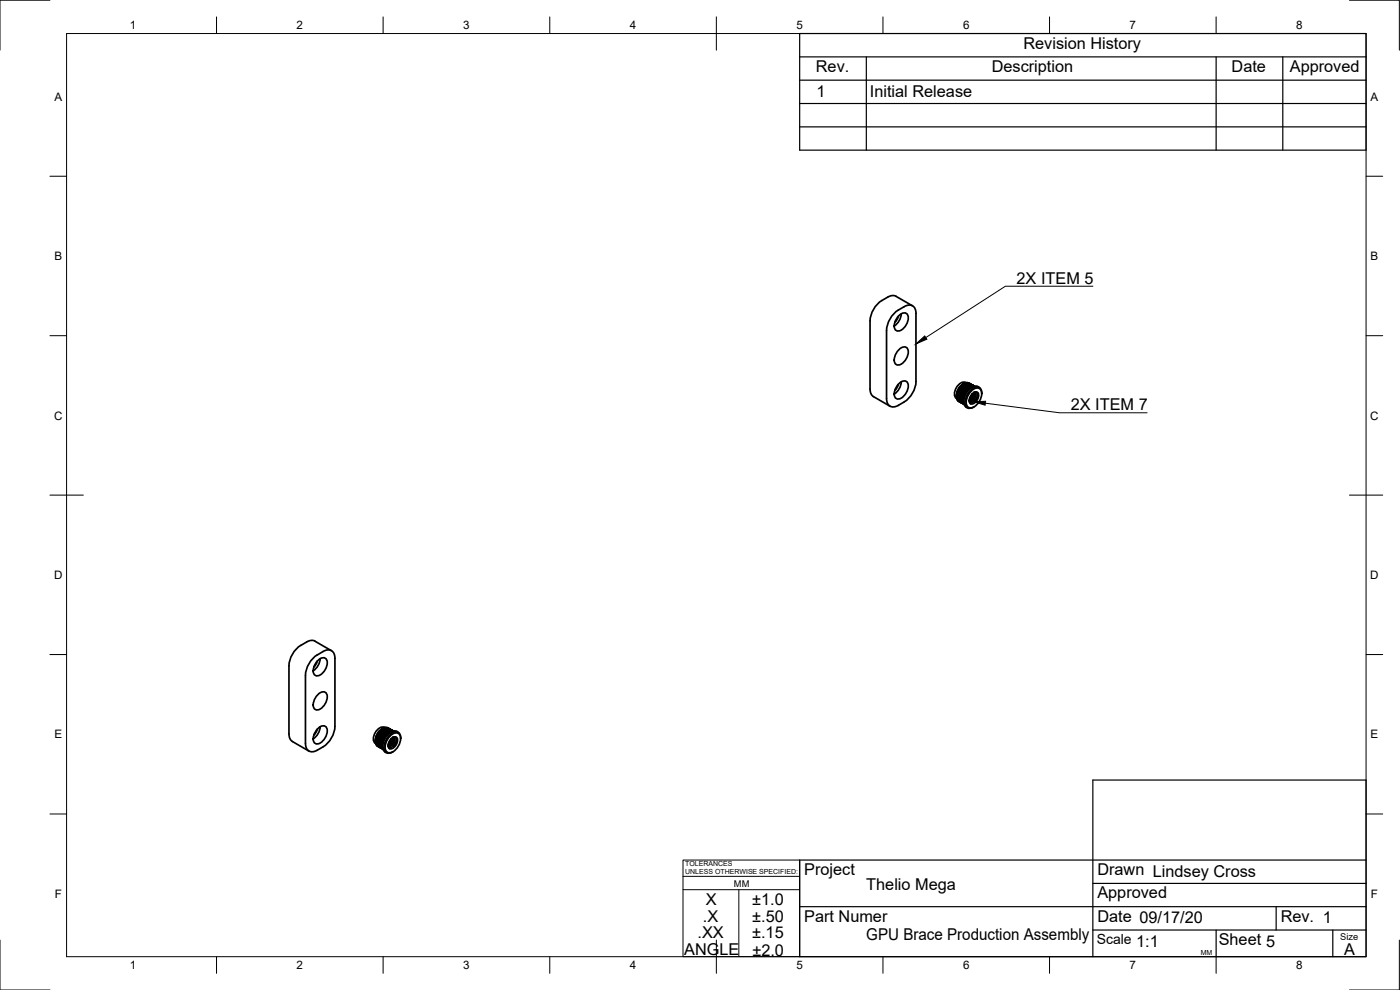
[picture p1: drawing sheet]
<svg xmlns="http://www.w3.org/2000/svg" width="420mm" height="297mm" viewBox="0 0 420 297" stroke-linecap="round" stroke-linejoin="round" font-family="sans-serif">
<!-- layer: Visible -->
<g fill="none" stroke="#000" stroke-width=".51">
<path d="M269.6 94.9a1.8 1.8 0 0 1 2.7-.6 3.9 3.9 0 0 1-2.9 5 1.8 1.8 0 0 1-.8-2.7zM269.6 94.9l-.5 1.2-.5 .6M270.5 94.1l-.5 1.8-.7 1.1-.9 .8M273.9 91.8l-5.4-3.1a7.8 7.8 0 0 0-6.1 3.7l-1.1 2.3-.2 1.6 .1 21 .3 1.1 .7 .6 4.9 2.9M269.6 105.1a1.8 1.8 0 0 1 2.7-.6 3.9 3.9 0 0 1-2.9 5 1.8 1.8 0 0 1-.8-2.7zM269.6 115.3a1.8 1.8 0 0 1 2.7-.6 3.9 3.9 0 0 1-2.9 5 1.8 1.8 0 0 1-.8-2.7zM269.6 115.3l-.3 .8-.7 1M270.5 114.6l-.5 1.8-.7 1.1-.9 .7M274.9 114.5a8.2 8.2 0 0 1-7.3 7.6 2.18 2.18 0 0 1-1.5-2.5v-20.4a8.2 8.2 0 0 1 7.2-7.6 2.17 2.17 0 0 1 1.6 2.4v20.5M287.1 119.2l1.2 1.2M287.1 119v.5M287.1 119.5l1.3 1.1"/>
<path d="M287.1 118.5l.9 1.2M287.1 118.4v.3M287.2 119.5l1.2 1.2M287.2 118.1l-.1 .4M287.2 118.1l.8 1.3M287.3 119.8l1.3 1.1M287.3 117.9l.1-.5 .7 1.5M287.3 117.9l.7 1.3M287.3 117.8l-.1 .3M287.3 119.9l.1 .2M287.5 117.2l.7 1.5M287.5 117.2l-.1 .3"/>
<path d="M287.7 116.9l-.2 .3M287.7 116.9l.5 1.4M287.8 116.7l.5 1.3M287.8 116.7l-.1 .2M288 116.4l-.2 .3M288 119.7l.1 .1M288 119.4l.1 .1M288 119.2h.1M288 116.4l.5 1.3M288 120l-.9-1.4a1.28 1.28 0 0 0 .7 1.3l.3 .3M288 120h.1M288 119.7l.1 .2"/>
<path d="M288 119.2v.2M288.1 118.9h.1M288.1 119.2v.6M288.1 119.8l.2 .2M288.1 118.6v.3M288.2 118.9l-.1 .3M288.2 116.1l.4 1.3M288.2 116.1l-.2 .2M288.2 118.7v.2M288.2 118.3h.1M288.3 119.9v.2l.9-.2M288.3 118l.1 .1"/>
<path d="M288.3 119.6l-.1 .3M288.3 118l-.1 .3M288.3 118.8l-.1 .6M288.4 118.1l-.2 .6M288.4 115.9l-.2 .2M288.4 115.9l.4 1.2M288.4 118.4v.4M288.5 117.7v.1M288.5 118.2l-.1 .2M288.6 117.4l.1 .1M288.6 115.7l-.2 .1M288.6 117.4l-.1 .3"/>
<path d="M288.7 117.5l-.3 .6M288.8 117.1v.1M288.9 117.2l-.2 .3M288.9 115.4l-.3 .3 .3 1.2M288.9 115.4l.3 1.3M288.9 116.9l.1 .1M289 116.9l-.2 .2M289 117.2l-.1 .4M289 117l-.2 .2M289.1 115.3l-.2 .1M289.1 115.2a4.5 4.5 0 0 0-2 3.7M289.2 116.7l-.2 .3"/>
<path d="M289.3 119.7l-1.1 .2M289.3 115.1l.3 1M289.3 115.1l-.2 .2 .2 1.1M289.3 116.4l.1 .1M289.4 119.3l-1.2 .3 .1-.2M289.4 116.4l-.2 .2M289.4 116.7l-.1 .3M289.4 116.5l-.2 .2M289.5 119.1l-1.3 .3M289.5 115a3.9 3.9 0 0 0-2.4 4.1M289.5 115l.3 1M289.5 115l-.2 .1"/>
<path d="M289.6 118.7l-1.3 .3M289.6 115h-.1M289.6 116.2l-.2 .3M289.7 118.5l-1.4 .3M289.8 114.9l.3 .9M289.8 114.9l-.3 .1M289.8 116.3h1.6M289.8 114.9h.2l.3 .7M289.8 115.9l-.2 .2M289.8 116l-.2 .1M289.9 118.1l-1.5 .3M289.9 114.9a1.86 1.86 0 0 0-2.5 .8l-.4 .6a2.35 2.35 0 0 0 .2 3.3"/>
<path d="M290 117.9l-1.5 .3M290.1 115.8v.1M290.1 115.8l-.3 .2M290.2 114.8l-.2 .1M290.2 114.8l.3 .8 .2-.1M290.2 117.6l-1.5 .2M290.2 114.8l.5 .6M290.3 115.9l1.5 .2M290.3 115.6v.1M290.3 115.9l-.1 .2M290.3 115.9l1.6 .1M290.3 115.6l-.2 .2"/>
<path d="M290.4 117.4l-1 .1a.66 .66 0 0 0-.8 .7M290.5 114.9h.2l.3 .6 .2-.1M290.5 115.6l-.4 .3M290.6 117.1l-1.6 .2M290.6 114.9h.2M290.7 115.4v.1M290.7 115.6l1.4 .4M290.7 115.6v.2M290.7 115.4l-.2 .1M290.7 115.5l.1 .1M290.8 114.9l.4 .6M290.8 116.9l-1.6 .1-.2 .3"/>
<path d="M290.9 115.6l1.3 .3M290.9 115.6h-.2M291 115h-.1M291 115l.4 .5M291 115.4l-.1 .2M291 116.7h-1.6M291.1 119.4l.7-1.2-.8 1.2M291.1 115.1l.5 .3M291.2 115.5l1.1 .4M291.2 115.3l-.2 .1M291.2 115.5l1.2 .4M291.2 115.4v.1"/>
<path d="M291.2 115.5l-.1 .1M291.2 116.5h-1.6l-.2 .2M291.3 117.6a1.96 1.96 0 0 1 3.1-.6 4.4 4.4 0 0 1-3.1 5.4 1.63 1.63 0 0 1-1.3-2.3l.5-1.3zM291.4 115.4l.2 .1M291.4 115.4h.2M291.4 115.4v.1M291.5 115.4l.3 .1M291.6 115.4v.1M291.6 115.5h.2M291.6 116.2l-.8-.1a.64 .64 0 0 0-1.1 .4M291.6 115.5l.8 .4-.6-.4M291.7 118.3l.3-.3a.95 .95 0 0 1 1.3-.3 .95 .95 0 0 1 .4 1.2 2.29 2.29 0 0 1-2.4 2.2 1.97 1.97 0 0 1 .4-2.8z"/>
<path d="M291.7 115.5h.1M291.8 115.5h.1M291.8 115.5l.1 .1M291.9 118.1l-.4 .8-.5 .7M291.9 115.6h.1M292 115.6l.3 .2M292 115.6h.1M292 115.6l.1 .1M292.2 117.8l.6-.1 .5 .2 .1 .7-.3 1-.7 .8-.6 .3-.6-.1-.3-.6M292.3 118.4l-.7 1.3M292.3 117.8l-.3 1.4-1.1 .9M292.3 117.8l.5 .2-.1 1.2-.8 1-.9 .2"/>
<path d="M292.3 117.8l.1 .6-.3 .8-1.2 .9M292.6 117.8l.2 .7-.3 1-.8 .7-.7 .2M292.8 118.7l-.7 1.3M293.4 118.5l-.4 1.2-.7 .8M293.5 116l.4 .2M293.5 116a3.5 3.5 0 0 0-3.9 2.8 2.62 2.62 0 0 0 .7 3.6M294.6 118.1a1.57 1.57 0 0 0-.6-1.8 1.57 1.57 0 0 0-1.9 .1 5 5 0 0 0-2.2 5.5 1.65 1.65 0 0 0 2.4 .2M287.4 120.1l1.4 .9M287.5 120.2v.1M287.5 120.3l.9 .5M287.5 120.2l.7 .5M288.1 120.2h.1"/>
<path d="M288.1 120.2l.1 .2M288.3 120.1v.3M288.3 120.6l.1 .1M288.3 120.4l.1 .2M288.3 120.4h.1M288.4 120.7h.1M288.4 120.6l.1 .1M288.4 120.1l-.1 .3M288.6 120.9h.1M288.6 120.7h-.1M288.6 120.9l.2 .1M288.6 120.5v.4"/>
<path d="M288.6 120.9h.6M288.7 120.9l.1 .1M288.8 121l.4 .1M288.8 120.9v.1M288.8 121l.5 .3M289.2 120.7l-.7 .1M289.2 120.5l-.8 .1M289.2 121.2l.1 .1M289.2 120.2l-.9 .2M290.9 120.1l.4 1M86.7 199.8l.1 21 .3 1 .7 .7 4.9 2.8M95.2 198.4a1.8 1.8 0 0 1 2.7-.6 3.9 3.9 0 0 1-2.9 5 1.8 1.8 0 0 1-.8-2.7z"/>
<path d="M95.2 198.4l-.3 .7-.7 1M96.1 197.6l-.5 1.8-.7 1.1-.9 .8M97 195.5a8.2 8.2 0 0 0-5.3 7.1v20.4a2.16 2.16 0 0 0 1 2.3 2.16 2.16 0 0 0 2.5-.2l1.8-1M97 195.5a2.16 2.16 0 0 1 2.5-.3 2.16 2.16 0 0 1 1 2.3M99.5 195.2l-5.4-3a7.8 7.8 0 0 0-6.1 3.7l-1.1 2.3-.2 1.6M100.5 197.5v20.4a7.8 7.8 0 0 1-3.5 6.2M95.2 208.6a1.8 1.8 0 0 1 2.7-.6 3.9 3.9 0 0 1-2.9 5 1.8 1.8 0 0 1-.8-2.7zM95.2 218.8a1.8 1.8 0 0 1 2.7-.6 3.9 3.9 0 0 1-2.9 5 1.8 1.8 0 0 1-.8-2.7zM95.2 218.8l-.3 .8-.7 1M96.1 218l-.5 1.8-.7 1.1-.9 .8M113.8 219.6l.4 1.3M113.8 219.6l-.2 .2"/>
<path d="M114 219.3l-.2 .3M114 219.3l.4 1.3M114.2 219.1l.3-.2 .3 1.2M114.2 219.1l.4 1.3M114.2 219.1l-.2 .2M114.7 218.8l.3 1.1M114.7 218.7l-.2 .2M114.8 218.7a4.5 4.5 0 0 0-2.1 3.7M114.9 218.6l.3 1M114.9 218.6l-.2 .2M115 219.8l-.2 .2M115 219.9l-.2 .2"/>
<path d="M115.1 218.5a3.9 3.9 0 0 0-2.4 4.1M115.1 218.5l.3-.1 .3 .8M115.1 218.5l.3 .9M115.2 218.5l-.3 .1M115.2 219.6l.1 .1M115.3 219.7l-.3 .2M115.4 218.4l.2-.1 .3 .8M115.4 219.7l1.7 .1M115.4 219.4v.1M115.4 219.4l-.2 .2M115.4 219.5l-.2 .2M115.5 218.3a1.86 1.86 0 0 0-2.5 .9l-.4 .6a2.84 2.84 0 0 0 .9 4l.6 .4"/>
<path d="M115.6 218.4l.2-.1 .3 .7M115.7 219.2v.1M115.7 219.3l-.2 .2M115.8 218.3h.2M115.9 219.4l1.5 .2M115.9 219.1l-.2 .1M115.9 219.1v.1M115.9 219.2l-.2 .1M116 218.3l.4 .6M116.1 219l.1 .1M116.2 219.1l-.3 .1M116.2 218.3l.6 .6"/>
<path d="M116.2 218.3l-.1 .1M116.2 218.3l.4 .5M116.3 218.9l-.1 .1M116.3 219l-.2 .1M116.3 219l.1 .1M116.4 218.9v.1M116.4 219.1l-.1 .2M116.5 219l1.3 .4M116.5 218.5l.5 .3M116.6 218.9l-.2 .2 1.3 .3M116.6 218.8v.1M116.7 218.6l.5 .3"/>
<path d="M116.8 218.9h-.2M116.8 218.8h-.2M116.8 218.9v.1M116.8 219l-.1 .1M116.8 220h-.8a.71 .71 0 0 0-1.1 .5M117 219l1 .4M117 219h-.2l1.1 .4M117 218.9h.2M117 218.8l.2 .1M117 218.9h.1M117 218.8v.1M117.2 218.8l.2 .2"/>
<path d="M117.2 218.9v.1M117.2 219.7l-.8-.1a.64 .64 0 0 0-1 .4M117.2 219l.8 .3M117.2 219h.2M117.3 218.9l.1 .1M117.4 219l.7 .3M117.4 219h.1M117.4 219l.1 .1M117.6 219.5l-.8-.1a.59 .59 0 0 0-1 .2M117.6 219.1l.4 .2M117.6 219.1h.1M117.6 219.1l.2 .1"/>
<path d="M119.5 219.7a2.11 2.11 0 0 0-3 .6 4.4 4.4 0 0 0-1.3 5l.8 .6M112.7 222.5l1 1.2M112.7 222.5l1.1 1.4M112.7 222.2v.3M112.7 222.2l1 1.2M112.7 222.7l.1 .3M112.7 221.9l.1-.4 .9 1.5M112.7 221.9l.9 1.3M112.7 221.9v.2M112.8 223l1.2 1.1M112.8 223v.1M112.9 223.2l1.3 1.2"/>
<path d="M112.9 221.3l.7 1.4M112.9 221.3l-.1 .3M112.9 223.4l.1 .1M113 223.5l1.2 .9M113 221l-.1 .3M113 221l.7 1.3M113.1 223.7h.1M113.1 220.7l.6 1.4M113.1 220.7l-.1 .3M113.1 223.7l.9 .6M113.1 223.7l.7 .5M113.3 220.4l-.2 .3"/>
<path d="M113.3 220.4l.6 1.3M113.4 220.1l.2-.3 .5 1.4M113.4 220.1l.5 1.4M113.4 220.1l-.1 .3M113.6 223.2l.1 .1M113.6 222.7h.1M113.6 223.2l.1 .2M113.7 222.7l-.1 .2M113.7 223.4v.1M113.7 223.7h.1M113.7 223.7l.1 .2M113.7 222.1l.1 .1"/>
<path d="M113.8 222.1l-.1 .2M113.8 223.4l.1 .1M113.8 222.4v1M113.8 223.9h.1M113.8 223.7l.1 .2M113.9 221.7v.1M113.9 222.8v.6M113.9 223.4v.2l1-.2M113.9 223.5l-.1 .2M113.9 224.1l.1 .1M113.9 222.5v.3M113.9 221.5v.3"/>
<path d="M113.9 221.8l-.1 .3M113.9 221.5v.2M114 223.8l-.1 .1M114 223.8v.2M114 224.1l.1 .1M114 224v.1M114 223.5v.3M114.1 221.9l-.1 .4M114.1 221.2h.1M114.1 224.2h.7M114.2 224.2l.1 .1M114.2 221.2l-.2 .4"/>
<path d="M114.2 224.1l-.1 .1M114.2 224.4l.2 .1M114.2 224l-.1 .2M114.2 220.9l.1 .1M114.2 224.4h.1M114.2 220.9l-.1 .2M114.2 224.4h.6M114.3 221l-.2 .2M114.3 221.3l-.2 .6 1.4-.3M114.3 224.4h.1M114.4 220.6l-.1 .4M114.4 224.5l.5 .1"/>
<path d="M114.4 224.4l-.1 .1M114.4 221.1l-.1 .2M114.4 224.5l.5 .2M114.5 224.4l-.1 .1M114.5 224.4h-.1M114.6 220.4h.1M114.6 220.3l-.2 .3M114.6 220.4l-.1 .3M114.8 223.9l-.8 .1M114.8 224.7l.1 .1M114.8 223.7l-.9 .1M114.9 220.1l-.3 .3"/>
<path d="M114.9 223.1l-1 .3M115 222.8l-1.2 .3M115.1 222.5l-1.2 .3M115.2 222.2l-1.3 .3 .1-.2M115.3 221.9l-1.4 .4M115.6 221.3l-1.5 .4M115.8 221l-1.5 .3M116 220.8l-1.6 .3M116.2 220.5l-1.6 .2M116.4 220.4h-1a.64 .64 0 0 0-.9 .6M116.5 223.6l.4 1M116.6 220.1l-1.6 .1"/>
<path d="M116.7 222.8l.7-1.2-.8 1.3M116.9 221.1a1.96 1.96 0 0 1 3.1-.6 4.4 4.4 0 0 1-3.1 5.4 1.63 1.63 0 0 1-1.3-2.3l.5-1.4zM117.3 221.8l.3-.4a.95 .95 0 0 1 1.3-.3 .95 .95 0 0 1 .4 1.2 2.29 2.29 0 0 1-2.4 2.3 1.97 1.97 0 0 1 .4-2.8zM117.5 221.6l-.4 .9-.5 .5M117.9 221.9l-.7 1.2M118.2 221.3l.2 .8-.3 .7-.6 .8-.9 .3 .7-.1 .7-.7 .5-1.4-.2-.4-.4-.1 .1 .7-.4 .8-.6 .7-.5 .1 1-.7 .4-.9v-.6l.3-.2 .5 .1 .3 .6-.5 1.6-1.2 .8-.5-.1-.3-.6M118.4 222.2l-.7 1.2M119 221.9l-.3 1.1-.8 1M120.2 221.3v.2M120.2 221.3a1.53 1.53 0 0 0-.7-1.6 1.53 1.53 0 0 0-1.8 .2 5 5 0 0 0-2.2 5.4 1.61 1.61 0 0 0 2.4 .3"/>
</g>
<g fill="#000" stroke="#000" stroke-width=".3">
<circle cx="290" cy="114.9" r=".24"/>
<circle cx="115.6" cy="218.4" r=".24"/>
</g>
<!-- layer: Border -->
<g fill="none" stroke="#000" stroke-width=".3">
<path d="M15 .1h-15v15M20 10.1h390v276.9h-390zM65 5.1v5M115 5.1v5M165 5.1v5M215 5.1v10M265 5.1v5M315 5.1v5M365 5.1v5M405 .1h15v15M15 52.9h5M410 52.9h5"/>
<path d="M15 100.7h5M410 100.7h5M15 148.6h10M405 148.6h10M15 196.4h5M410 196.4h5M15 244.2h5M410 244.2h5M0 282.1v14.9h15M65 287v5M115 287v5M165 287v5"/>
<path d="M215 282.1v9.9M265 287v5M315 287v5M365 287v5M420 282.1v14.9h-15"/>
</g>
<!-- layer: TitleBlock -->
<g fill="none" stroke="#000" stroke-width=".36">
<path d="M240 10.1h170v34.9h-170zM240 17.1h170M260 17.1v27.9M365 17.1v27.9M385 17.1v27.9M240 38.1h170M240 31.1h170M240 24.1h170M410 258h-170v29h170v-53h-82v53M240 272h170M328 279h82M328 265.1h82"/>
<path d="M365 279v8M383 272v7M400 279v8"/>
</g>
<path d="M205 258h35v29h-35zM205 262.9h35M205 266.9h35M221.7 266.9v20" fill="none" stroke="#000" stroke-width=".3"/>
<!-- layer: Annotations -->
<path d="M274.9 103.2l2.6-2.4 .7 1zM292.2 120.5l3.6-.1-.2 1.2z" fill="#000" stroke="#000" stroke-width=".3"/>
<path d="M328 85.9h-26.3l-23.9 15.4M295.7 121l22.3 2.9h26.3" fill="none" stroke="#000" stroke-width=".3"/>
<g font-size="4.9">
<text x="307.1" y="14.6">Revision History</text>
<text x="244.9" y="21.6">Rev.</text>
<text x="297.6" y="21.6">Description</text>
<text x="369.6" y="21.6">Date</text>
<text x="387.1" y="21.6">Approved</text>
<text x="245" y="29.1">1</text>
<text x="261.1" y="29.1">Initial Release</text>
<text x="305.1" y="85.2">2X ITEM 5</text>
<text x="321.4" y="123.1">2X ITEM 7</text>
<text x="241.3" y="262.6">Project</text>
<text x="329.3" y="262.6">Drawn Lindsey Cross</text>
<text x="260" y="267">Thelio Mega</text>
<text x="329.3" y="269.5">Approved</text>
<text x="211.9" y="271.6">X</text>
<text x="225.8" y="271.6">±1.0</text>
<text x="209.3" y="281.5">.XX</text>
<text x="211" y="276.5">.X</text>
<text x="225.7" y="281.6">±.15</text>
<text x="225.8" y="276.6">±.50</text>
<text x="241.3" y="276.5">Part Numer</text>
<text x="329.3" y="276.5">Date 09/17/20</text>
<text x="384.3" y="276.5">Rev. 1</text>
<text x="205.3" y="286.6">ANGLE</text>
<text x="225.8" y="286.7">±2.0</text>
<text x="260" y="282.1">GPU Brace Production Assembly</text>
<text x="341" y="284">1:1</text>
<text x="365.8" y="283.6">Sheet 5</text>
<text x="403.4" y="286.5">A</text>
</g>
<text font-size="4.2" x="329.1" y="283.1">Scale</text>
<g font-size="3.5">
<text x="39" y="8.8">1</text>
<text x="89" y="8.8">2</text>
<text x="139" y="8.8">3</text>
<text x="189" y="8.8">4</text>
<text x="239" y="8.8">5</text>
<text x="289" y="8.8">6</text>
<text x="339" y="8.8">7</text>
<text x="389" y="8.8">8</text>
<text x="16.3" y="30.2">A</text>
<text x="411.3" y="30.2">A</text>
<text x="16.3" y="78">B</text>
<text x="411.3" y="78">B</text>
<text x="16.2" y="125.9">C</text>
<text x="411.2" y="125.9">C</text>
<text x="16.2" y="173.7">D</text>
<text x="411.2" y="173.7">D</text>
<text x="16.3" y="221.6">E</text>
<text x="411.3" y="221.6">E</text>
<text x="16.4" y="269.4">F</text>
<text x="411.4" y="269.4">F</text>
<text x="39" y="290.8">1</text>
<text x="89" y="290.8">2</text>
<text x="139" y="290.8">3</text>
<text x="189" y="290.8">4</text>
<text x="239" y="290.8">5</text>
<text x="289" y="290.8">6</text>
<text x="339" y="290.8">7</text>
<text x="389" y="290.8">8</text>
</g>
<g font-size="2.8">
<text x="220.3" y="266.1">MM</text>
<text x="402.3" y="282.1">Size</text>
</g>
<g font-size="2.1">
<text x="205.6" y="259.8">TOLERANCES</text>
<text x="205.6" y="262.3">UNLESS OTHERWISE SPECIFIED:</text>
<text x="360.4" y="286.5">MM</text>
</g>
</svg>
